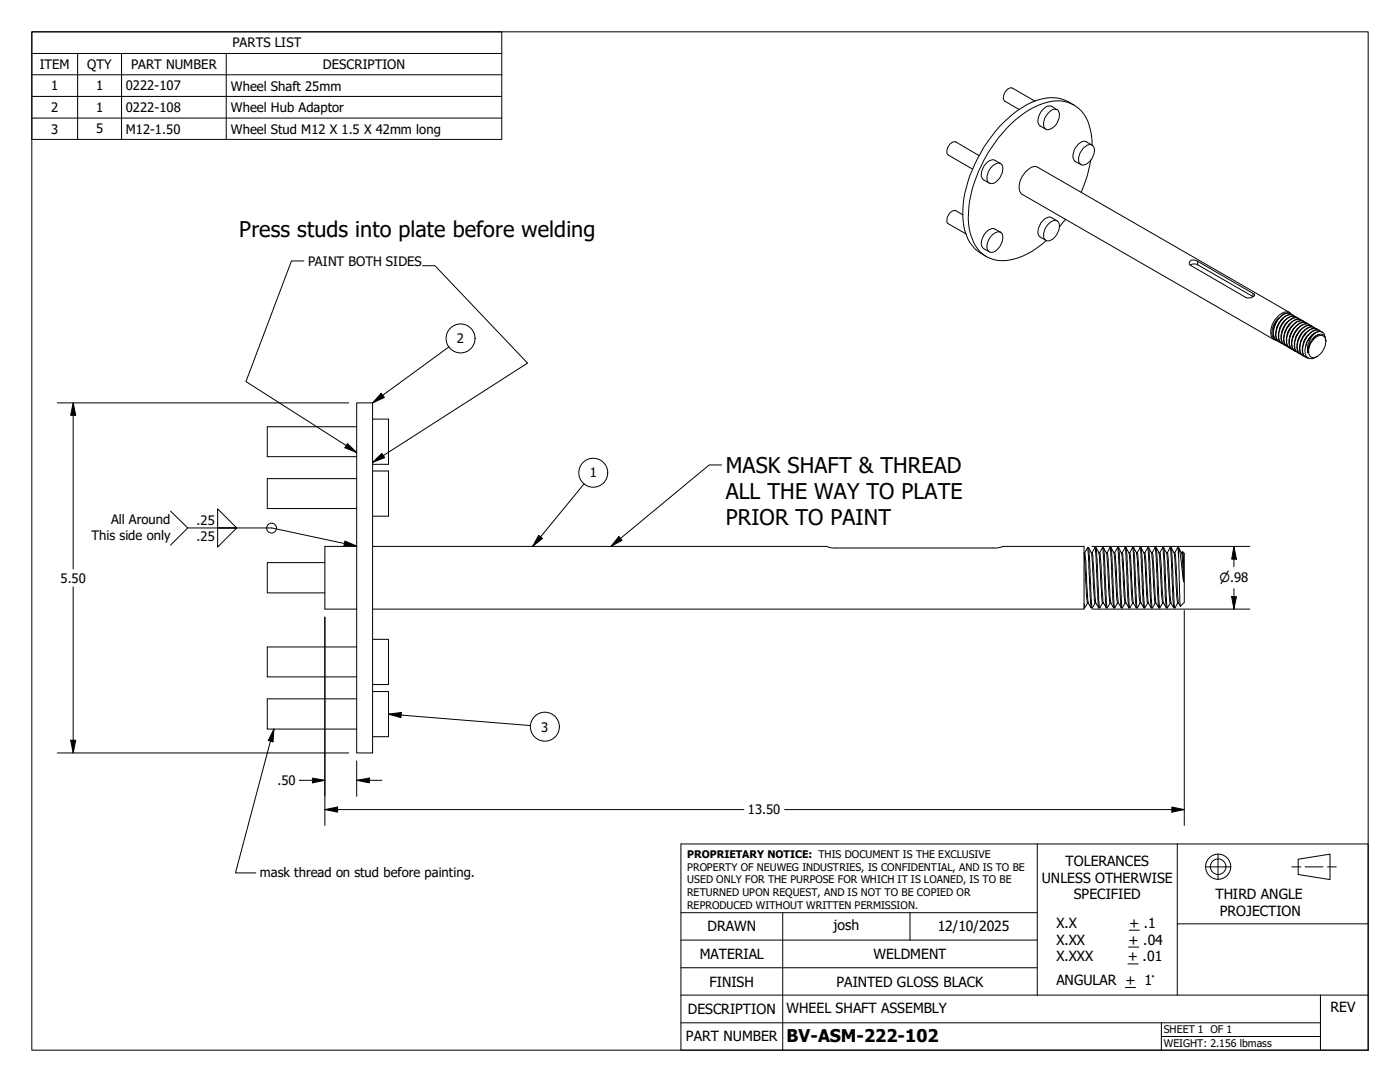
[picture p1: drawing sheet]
<svg xmlns="http://www.w3.org/2000/svg" width="279mm" height="216mm" viewBox="0 0 279 216" stroke-linecap="round" stroke-linejoin="round" font-family="sans-serif">
<!-- layer: Visible (ANSI) -->
<g fill="none" stroke="#000" stroke-width=".2">
<path d="M195.4 31.1l-4.6-2.8a1.82 1.82 0 0 0-1.8 2.3l.2 .3 4.9 2.8M197.7 33.5l.7-.6a1.03 1.03 0 0 1 1.4-.2 1.03 1.03 0 0 1 .3 1.3 2.94 2.94 0 0 1-2.3 2.6 1.12 1.12 0 0 1-.8-1.5l.2-.8zM199.7 32.6l-1.1-.6a2.01 2.01 0 0 0-2.4 1.5l-.2 .4a1.57 1.57 0 0 0 .3 2l1.1 .6M206.6 20.2l-4.5-2.6a1.61 1.61 0 0 0-1.8 1.7v.5l.2 .4 2.9 1.6M209 22.7l.4-.3a1.09 1.09 0 0 1 1.2-.6 1.09 1.09 0 0 1 .9 1.1 2.83 2.83 0 0 1-2.7 2.9 2.03 2.03 0 0 1 0-2.7zM210.9 21.9l-1-.7a2.16 2.16 0 0 0-2.4 1.5l-.2 .5a1.57 1.57 0 0 0 .3 1.9l1.1 .7M214.3 21a8 8 0 0 0-8.4-.6 24.8 24.8 0 0 0-11.3 12.3 20.4 20.4 0 0 0-2.1 13.3 7.8 7.8 0 0 0 4.3 5.2M215.7 32.8l-1.1-.6a2.16 2.16 0 0 1 .1-2.8l.6-.7a1.37 1.37 0 0 1 1.6-.4l1 .7a10.4 10.4 0 0 0-2.1-6.9 6.8 6.8 0 0 0-7.6-1.5 20.3 20.3 0 0 0-9.7 8 25.4 25.4 0 0 0-5.2 16 8.6 8.6 0 0 0 3.5 6.6 8.5 8.5 0 0 0 8.3-.6l1-.5 2.7-2.1M216.3 29.5a1.4 1.4 0 0 1 1.8-.4 2.85 2.85 0 0 1-1.4 3.7 1.06 1.06 0 0 1-1.2-.2 1.06 1.06 0 0 1-.2-1.2l.2-.8zM217.7 31.9l-.7 3.2-1.2 3.3M192.2 42.9l-1.4-.9a1.82 1.82 0 0 0-1.8 2.3l.2 .3 3.6 2.1M198.1 46.9l.3-.3a1.03 1.03 0 0 1 1.4-.2 1.03 1.03 0 0 1 .3 1.4 2.94 2.94 0 0 1-2.3 2.6 1.12 1.12 0 0 1-.8-1.6l.2-.8z"/>
<path d="M199.7 46.4l-1.1-.7a2.01 2.01 0 0 0-2.4 1.5l-.2 .4a1.57 1.57 0 0 0 .3 2l1.1 .6M209 44.9l.7-.6a1.03 1.03 0 0 1 1.4-.2 1.03 1.03 0 0 1 .3 1.4 2.94 2.94 0 0 1-2.3 2.6 1.12 1.12 0 0 1-.8-1.6l.2-.8zM210.9 44.1l-1-.7a1.99 1.99 0 0 0-2.4 1.6l-.2 .3a1.57 1.57 0 0 0 .3 2l1.1 .6M212.7 43.8l-1.2 1.5M237.4 52.2a1.23 1.23 0 0 1 1.6-.1l11.1 6.4a.32 .32 0 0 1 .3 .4 .32 .32 0 0 1-.3 .3 1.66 1.66 0 0 1-1.4 .2l-11.2-6.5-.1-.3zM237.6 52.9l.7-.3 .5 .1 11.3 6.5M254.3 65.3a3.1 3.1 0 0 1 1-1.9 3.4 3.4 0 0 0-1.2 4l.4 .3M254.8 67.9h.1M255.8 63.7l-.5 .6-.5 1.2M256.3 63.9l-.5 .7-.5 1.2M256.9 64.3a3.6 3.6 0 0 0-1.1 1.9M257.4 62.4l-50.3-29a1.72 1.72 0 0 0-2.1 .6 4.1 4.1 0 0 0-1.4 4.3l.4 .5 50.3 29"/>
<path d="M257.4 64.6l-.5 .6-.6 1.3M257.6 62.6a1.78 1.78 0 0 0-2.3 .8 3.7 3.7 0 0 0-.9 4.3l.4 .2M257.7 62.8a1.22 1.22 0 0 0-1.8-.3 4.1 4.1 0 0 0-2 4.9l.2 .3 .7 .2M257.7 62.7a1.81 1.81 0 0 0-2.3 .7 4.2 4.2 0 0 0-1.1 4l.4 .5 .4 .2M258 64.9a3.6 3.6 0 0 0-1.1 1.9M258.1 62.9a1.8 1.8 0 0 0-2.3 .9 4.1 4.1 0 0 0-1 3.9l.5 .6M258.3 63.1a1.57 1.57 0 0 0-2.3 .6 3.8 3.8 0 0 0-1 4.2l.6 .5M258.5 65.2l-.8 1.1-.3 .8M258.6 63.2a2.1 2.1 0 0 0-2.4 1.1 4.4 4.4 0 0 0-1 3.5l.6 .8M258.8 63.4a1.62 1.62 0 0 0-2.1 .4 4.5 4.5 0 0 0-1.4 4l.3 .6 .5 .2M259 65.5l-.5 .6-.6 1.3M259.1 63.5a1.69 1.69 0 0 0-2.1 .6 4.1 4.1 0 0 0-1.1 4.4l.5 .4"/>
<path d="M259.3 63.7a1.33 1.33 0 0 0-1.9 .2 4.5 4.5 0 0 0-1.5 4.4l.8 .7M259.6 65.8a3.6 3.6 0 0 0-1.1 1.9M259.7 63.8a1.69 1.69 0 0 0-2.1 .7 3.9 3.9 0 0 0-1.1 4.3l.4 .4M259.9 64a1.75 1.75 0 0 0-2.5 .8 3.8 3.8 0 0 0-.9 4l.7 .5M260.1 66.1l-.8 1.1-.3 .8M260.2 64.1a1.78 1.78 0 0 0-2.3 .9 4.3 4.3 0 0 0-1.1 3.7l.6 .8M260.4 64.3a1.46 1.46 0 0 0-2.1 .4 4.3 4.3 0 0 0-1.3 4.3l.2 .3 .5 .3M260.6 66.4l-.5 .7-.6 1.2M260.7 64.5a1.8 1.8 0 0 0-2.3 .8 4.1 4.1 0 0 0-1 3.9l.6 .6M260.9 64.6a1.54 1.54 0 0 0-2.1 .4 4.2 4.2 0 0 0-1.3 4.2l.4 .5 .4 .2M261 68a3.4 3.4 0 0 0-.3 3.1 1.5 1.5 0 0 0 2.2 0M261.2 66.7a3.1 3.1 0 0 0-1.1 1.9"/>
<path d="M261.2 64.8a1.94 1.94 0 0 0-2.4 1 3.4 3.4 0 0 0-.6 4l.3 .3M261.5 64.9a1.63 1.63 0 0 0-2.4 .6 3.8 3.8 0 0 0-1 4.2l.3 .3 .4 .2M261.7 67.1a3.5 3.5 0 0 0-1.1 1.9M261.8 65a2.31 2.31 0 0 0-2.7 1.3l-.1 .2a3.3 3.3 0 0 0-.3 3.6l.4 .3M262 65.2a1.69 1.69 0 0 0-2.3 .6l-.2 .2a3.8 3.8 0 0 0-.9 4l.7 .5M262.2 67.7a1.36 1.36 0 0 1 2.3-.3 3.3 3.3 0 0 1-2.6 4 1.47 1.47 0 0 1-.6-2.1l.3-.8zM262.3 65.3a1.69 1.69 0 0 0-2.1 .7 4.1 4.1 0 0 0-1.2 4.1l.6 .6M262.4 66.5a1.13 1.13 0 0 1 1.3-.3 1.13 1.13 0 0 1 .7 1M262.5 65.5a1.33 1.33 0 0 0-1.9 .2 4.5 4.5 0 0 0-1.5 4.5l.7 .6M262.8 65.7a1.68 1.68 0 0 0-1.9 .4 4.5 4.5 0 0 0-1.4 4.3l.6 .6M263.1 65.8a1.67 1.67 0 0 0-2.4 .6 3.9 3.9 0 0 0-1 4.3l.6 .4M263.3 66.7a3.5 3.5 0 0 0-2.3 3.7"/>
<path d="M263.4 66a1.78 1.78 0 0 0-2.3 .8 3.7 3.7 0 0 0-.8 4.3l.4 .2M263.6 66.2a1.67 1.67 0 0 0-2.4 .7 4.1 4.1 0 0 0-1 3.9l.5 .6h.5M263.9 66.3a1.8 1.8 0 0 0-2.3 .8l-.6 .9 .8-1.1 .6-.4a4.3 4.3 0 0 0-1.4 3.9 3.9 3.9 0 0 1 2.4-3.7 1.05 1.05 0 0 1 1.2 1.2v.2M71.2 80.4h3.2v69.8h-3.2zM71.2 85.2h-17.9v5.9h17.9M71.2 95.5h-17.9v6h17.9M74.4 83.6h3.1v9h-3.1M74.4 94h3.1v9h-3.1M64.8 112.3h-11.5v6h11.5M71.2 109h-6.4v12.5h6.4M74.4 109h90.6l1.2 .3h32.7l1.3-.3h16.1v12.5h-141.9M216.3 110.4l.5 8 .2 1.9"/>
<path d="M216.3 110.3h.2M216.5 110.3l.2 2.1 .3 6.9a3.4 3.4 0 0 0 .7 2M217 109.3l.2 1.6 .4 9.4 .1 1h.3M217 109.3h.2M217 109.3l-.5 1M217.2 109.3l.3 2.8 .2 7.2 .3 2M217.2 109.3l.6 1M217.8 110.3l.3 2.4 .3 6.8 .1 .8h.2M217.8 110.3h.2l.1 .8 .6 9.2M218.5 109.3l.3 2 .5 10M218.5 109.3h.3l.1 1.1 .4 9.4 .2 1.4-.2 .1M218.5 109.3l-.6 1"/>
<path d="M218.8 109.3a5.4 5.4 0 0 1 .7 3.4l.5 7.6M219.3 110.3h.2M219.5 110.3l.1 .3 .6 9.7M220 109.3l.3 2.5 .3 8.1 .2 1.4M220 109.3h.2M220 109.3l-.5 1M220.2 109.3l.2 1.4 .4 9.4 .2 1.2M220.2 109.3l.6 1M220.8 110.3l.8 10M220.8 110.3h.2M221 110.3l.6-1 .2 2.9 .3 7.2 .1 1.6v.3h.2M221 110.3l.2 1.4 .4 7.6a3.4 3.4 0 0 0 .6 2"/>
<path d="M221.6 109.3h.1M221.7 109.3l.7 12 .6-1M221.7 109.3l.6 1M222.3 110.3l.7 10M222.3 110.3h.1M222.4 110.3l.2 .8 .3 6.8 .3 2.4M223 109.3l.2 1.2 .3 8 .3 2.8M223 109.3h.3l.1 1.1 .4 9.4 .2 1.5M223 109.3l-.6 1M223.3 109.3l.5 1M223.8 110.3l.2 1 .3 6.9 .2 2.1M223.8 110.3h.2"/>
<path d="M224 110.3l.2 2.1 .3 6.9 .2 1M224.5 109.3l.2 1.6 .3 8.1 .3 2.3M224.5 109.3h.2M224.5 109.3l-.5 1M224.7 109.3l.2 1.4 .4 9.4 .2 1.2M224.7 109.3l.6 1M225.3 110.3l.3 2.4 .3 6.8 .2 .8M225.3 110.3h.2M225.5 110.3l.6-1 .7 12M225.5 110.3l.7 10M226.1 109.3h.2M226.3 109.3l.6 12 .6-1"/>
<path d="M226.3 109.3l.5 1M226.8 110.3l.7 10M226.8 110.3h.1M226.9 110.3l.2 .3 .6 9.7M227.5 109.3l.2 1.2 .4 9.4 .2 1.4M227.5 109.3h.2M227.5 109.3l-.6 1M227.7 109.3l.3 2.3 .2 7.3 .3 2.4M227.7 109.3l.6 1M228.3 110.3l.7 10M228.3 110.3h.2M228.5 110.3l.2 2.1 .3 6.9a3.4 3.4 0 0 0 .7 2"/>
<path d="M229 109.3l.2 1.6 .4 9.4 .1 1h.3M229 109.3h.2M229 109.3l-.5 1M229.2 109.3l.3 2.8 .2 7.2 .3 2M229.2 109.3l.6 1M229.8 110.3l.3 2.4 .3 6.8 .1 .8h.2M229.8 110.3h.2l.1 .8 .6 9.2M230.5 109.3l.3 2 .2 7.2 .3 2.8M230.5 109.3h.2l.1 .2 .5 10.3 .2 1.5M230.5 109.3l-.6 1M230.8 109.3a5.4 5.4 0 0 1 .7 3.4l.3 5.5 .2 2.1M231.3 110.3h.2"/>
<path d="M231.5 110.3l.1 .3 .6 9.7M232 109.3l.3 2.5 .2 7.2 .3 2.3M232 109.3h.2M232 109.3l-.5 1M232.2 109.3l.2 1.4 .4 9.4 .2 1.2M232.2 109.3l.6 1M232.8 110.3l.8 10M232.8 110.3h.2M233 110.3l.6-1 .2 2.9 .3 7.2 .1 1.6 .1 .3h.1M233 110.3l.7 10M233.6 109.3h.1M233.7 109.3l.7 12 .6-1"/>
<path d="M233.7 109.3l.6 1M234.3 110.3l.7 10M234.3 110.3h.1M234.4 110.3l.2 .8 .3 6.8 .3 2.4M235 109.3l.2 1.8M235 109.3h.2M235 109.3l-.6 1M235.2 111.1l.4 9.9M235.2 109.3l.3 1.1 .7 5.7M235.2 109.3v1.8M235.3 109.3l.5 1M235.8 110.3l.2 1.9 .2 3.9"/>
<path d="M235.8 110.3h.2M236 110.3l.2 2M236 110.1l.2 2.2M236 110.1l.3 .3v9.8l-.7 .8M236 110.1v.2M236.2 112.3v3.8M71.2 129.1h-17.9v6h17.9M71.2 139.4h-17.9v6.1h17.9M74.4 127.6h3.1v9h-3.1M74.4 138h3.1v9h-3.1M216.3 120.5l.2 .8M216.3 121.3h.2"/>
<path d="M217 120.3l-.5 1M217 120.3h.2M218.6 120.3l-.6 1M218.7 120.3l.6 1M220 120.3l-.5 1M220 120.3h.2M220.2 120.3l.6 1M220.8 121.3h.2M221.6 120.3l-.6 1M221.6 120.3h.1M223 120.3h.2M223.2 120.3l.6 1"/>
<path d="M223.8 121.3h.2M224.5 120.3l-.5 1M224.5 120.3h.2M224.7 120.3l.6 1M225.3 121.3h.2M226.1 120.3l-.6 1M226.1 120.3h.1M226.2 120.3l.6 1M226.8 121.3h.1M227.5 120.3h.2M227.7 120.3l.6 1M228.3 121.3h.2"/>
<path d="M229 120.3l-.5 1M229 120.3h.2M230.6 120.3l-.6 1M230.7 120.3l.6 1M231.3 121.3h.2M232 120.3l-.5 1M232 120.3h.2M232.2 120.3l.6 1M232.8 121.3h.2M233.6 120.3l-.6 1M233.6 120.3h.1M233.7 120.3l.6 1"/>
<path d="M235 120.3h.2M235.2 120.3l.4 .7"/>
</g>
<!-- layer: Visible Narrow (ANSI) -->
<path d="M239 52.1v.7M250.1 58.5v.7" fill="none" stroke="#000" stroke-width=".2"/>
<!-- layer: Symbol (ANSI) -->
<g fill="none" stroke="#000" stroke-width=".2">
<path d="M6.3 10.7v-4.4h93.8v4.4M6.3 10.7h93.8v4.2M6.3 10.7v17.1h93.8v-12.9M6.3 14.9h93.8M6.3 19.2h93.8M15.5 10.7v17.1M24.3 10.7v17.1M45.1 10.7v17.1M6.3 23.6h93.8M60.6 52.1h-2.4l-9.1 24 22.1 14.2M84.3 53h2.5l18.5 19.5-30.9 19.8M76.1 78.5l.6 .8-2.3 1.1z"/>
<path d="M89.6 69.2l-15.2 11.2M69.3 88.5l1.9 1.8-2.4-1zM74.4 92.3l1.8-1.8 .6 .8zM116.6 96.5l-10.3 12.5M144 92.8h-2.5l-19.6 16.2M34 102l3.5 3.3-3.5 3.5M37.5 105.3h16.7l17 3.7M43.4 101.5l3.8 3.8h-3.8zM43.4 105.3h3.8l-3.8 3.9zM68.8 107.9l2.4 1.1-2.6-.1zM107.5 106.8l.8 .6-2 1.6zM123.5 107.1l.6 .7-2.2 1.2z"/>
<path d="M54.7 145.5l-.2 2.5-1-.2zM54.7 145.5l-7.7 28.7h4.1M77.5 142.5l2.6-.3-.1 1zM77.5 142.5l28.4 2.3"/>
<circle cx="91.9" cy="67.5" r="2.89"/>
<circle cx="118.4" cy="94.3" r="2.89"/>
<circle cx="54.2" cy="105.4" r=".98"/>
<circle cx="108.7" cy="145" r="2.89"/>
</g>
<!-- layer: Border (ANSI) -->
<path d="M6.3 6.3h266.7v203.2h-266.7z" fill="none" stroke="#000" stroke-width=".2"/>
<!-- layer: Title (ANSI) -->
<g fill="none" stroke="#000" stroke-width=".2">
<path d="M135.9 168.4h137.1v41.1h-137.1zM207 168.4v30.2M234.9 168.4v15.9M240.5 173h5.1M243.1 170.4v5.1M257.8 173h1.8M259.1 171.4l6.3-1v5.1l-6.3-1zM260.5 173h3.5M264.9 173h1.8M135.9 198.6h137.1M135.9 193.1h71.1M135.9 187.6h71.1"/>
<path d="M135.9 182.1h71.1M156.2 182.1v27.4M181.6 182.1v5.5M224.6 197h2M225.1 192.3h2M225.2 189h2.1M225.4 185.6h2M263.5 198.6v10.9M273 184.3h-38.1v14.3M135.9 204.1h127.6M231.8 206.8h31.7M231.8 204.1v5.4"/>
<circle cx="243.1" cy="172.9" r="2.51"/>
<circle cx="243.1" cy="172.9" r="1.56"/>
</g>
<!-- layer: Symbol (ANSI) -->
<path d="M76.1 78.5l.6 .8-2.3 1.1zM69.3 88.5l1.9 1.8-2.4-1zM74.4 92.3l1.8-1.8 .6 .8zM68.8 107.9l2.4 1.1-2.6-.1zM107.5 106.8l.8 .6-2 1.6zM123.5 107.1l.6 .7-2.2 1.2zM54.7 145.5l-.2 2.5-1-.2zM77.5 142.5l2.6-.3-.1 1z" fill="#000"/>
<!-- layer: Dimension (ANSI) -->
<g fill="none" stroke="#000" stroke-width=".2">
<path d="M11.4 80.4h58.2M14.6 80.4l.5 2.5h-1zM14.6 80.4v33.1M14.6 117.1v33.1M217.9 109h31.5M245.8 119.1h1l-.5 2.4zM246.3 109l.5 2.6h-1zM246.3 109v4.1M246.3 117.5v4M64.8 123.1v41.6M217.9 121.5h31.5M236.3 121.8v42.9"/>
<path d="M11.4 150.2h58.2M14.1 147.7h1l-.5 2.5zM59.8 155.7h.1M59.8 155.7h5M62.4 155.3l2.4 .4-2.4 .5zM71.2 155.7l2.5-.4v.9zM71.2 155.7h5M71.2 151.8v7.1M64.8 161.5l2.6-.5v1.1zM64.8 161.5h83.7M156.6 161.5h79.7M233.9 161l2.4 .5-2.4 .6z"/>
</g>
<path d="M14.6 80.4l.5 2.5h-1zM245.8 119.1h1l-.5 2.4zM246.3 109l.5 2.6h-1zM14.1 147.7h1l-.5 2.5zM62.4 155.3l2.4 .4-2.4 .5zM71.2 155.7l2.5-.4v.9zM64.8 161.5l2.6-.5v1.1zM233.9 161l2.4 .5-2.4 .6z" fill="#000"/>
<g font-size="4.3">
<text x="47.8" y="47.4">Press studs into plate before welding</text>
<text x="144.8" y="94.4">MASK SHAFT &amp; THREAD</text>
<text x="144.8" y="99.6">ALL THE WAY TO PLATE</text>
<text x="144.8" y="104.8">PRIOR TO PAINT</text>
</g>
<text font-size="3.5" x="157" y="207.9">BV-ASM-222-102</text>
<g font-size="2.8">
<text x="212.7" y="172.8">TOLERANCES</text>
<text x="207.9" y="176.1">UNLESS OTHERWISE</text>
<text x="214.3" y="179.5">SPECIFIED</text>
<text x="242.6" y="179.4">THIRD ANGLE</text>
<text x="141.2" y="185.9">DRAWN</text>
<text x="166.4" y="185.6">josh</text>
<text x="187.1" y="185.7">12/10/2025</text>
<text x="210.8" y="185.2">X.X</text>
<text x="225.4" y="185.2">+ .1</text>
<text x="243.5" y="182.7">PROJECTION</text>
<text x="139.6" y="191.4">MATERIAL</text>
<text x="174.3" y="191.4">WELDMENT</text>
<text x="210.8" y="188.5">X.XX</text>
<text x="210.8" y="191.8">X.XXX</text>
<text x="225.1" y="191.8">+ .01</text>
<text x="225.2" y="188.5">+ .04</text>
<text x="141.6" y="196.8">FINISH</text>
<text x="166.9" y="196.8">PAINTED GLOSS BLACK</text>
<text x="210.8" y="196.6">ANGULAR + 1°</text>
<text x="137.3" y="202.3">DESCRIPTION</text>
<text x="157" y="202.2">WHEEL SHAFT ASSEMBLY</text>
<text x="265.6" y="201.9">REV</text>
<text x="136.9" y="207.8">PART NUMBER</text>
</g>
<g font-size="2.6">
<text x="46.4" y="9.5">PARTS LIST</text>
<text x="7.9" y="13.7">ITEM</text>
<text x="17.4" y="13.8">QTY</text>
<text x="26.2" y="13.7">PART NUMBER</text>
<text x="64.5" y="13.8">DESCRIPTION</text>
<text x="10.2" y="18">1</text>
<text x="10.2" y="22.4">2</text>
<text x="19.2" y="18">1</text>
<text x="19.2" y="22.4">1</text>
<text x="25.1" y="18">0222-107</text>
<text x="25.1" y="22.4">0222-108</text>
<text x="46" y="18.1">Wheel Shaft 25mm</text>
<text x="46" y="22.4">Wheel Hub Adaptor</text>
<text x="10.2" y="26.7">3</text>
<text x="19.2" y="26.6">5</text>
<text x="25.1" y="26.7">M12-1.50</text>
<text x="46" y="26.7">Wheel Stud M12 X 1.5 X 42mm long</text>
<text x="61.5" y="53">PAINT BOTH SIDES</text>
<text x="91.2" y="68.5">2</text>
<text x="117.7" y="95.2">1</text>
<text x="18.3" y="107.7">This side only</text>
<text x="22.2" y="104.5">All Around</text>
<text x="39.2" y="104.8">.25</text>
<text x="39.2" y="107.9">.25</text>
<text x="12.1" y="116.3">5.50</text>
<text x="108" y="146">3</text>
<text x="55.4" y="156.7">.50</text>
<text x="149.2" y="162.5">13.50</text>
<text x="51.9" y="174.9">mask thread on stud before painting.</text>
</g>
<text font-size="2.5" x="243.4" y="116.2">⌀.98</text>
<g font-size="2.1">
<text x="137.2" y="171.3">PROPRIETARY NOTICE: THIS DOCUMENT IS THE EXCLUSIVE</text>
<text x="137.2" y="173.7">PROPERTY OF NEUWEG INDUSTRIES, IS CONFIDENTIAL, AND IS TO BE</text>
<text x="137.2" y="176.3">USED ONLY FOR THE PURPOSE FOR WHICH IT IS LOANED, IS TO BE</text>
<text x="137.2" y="178.8">RETURNED UPON REQUEST, AND IS NOT TO BE COPIED OR</text>
<text x="137.2" y="181.3">REPRODUCED WITHOUT WRITTEN PERMISSION.</text>
<text x="232.3" y="206.1">SHEET 1 OF 1</text>
<text x="232.3" y="208.9">WEIGHT: 2.156 lbmass</text>
</g>
</svg>
